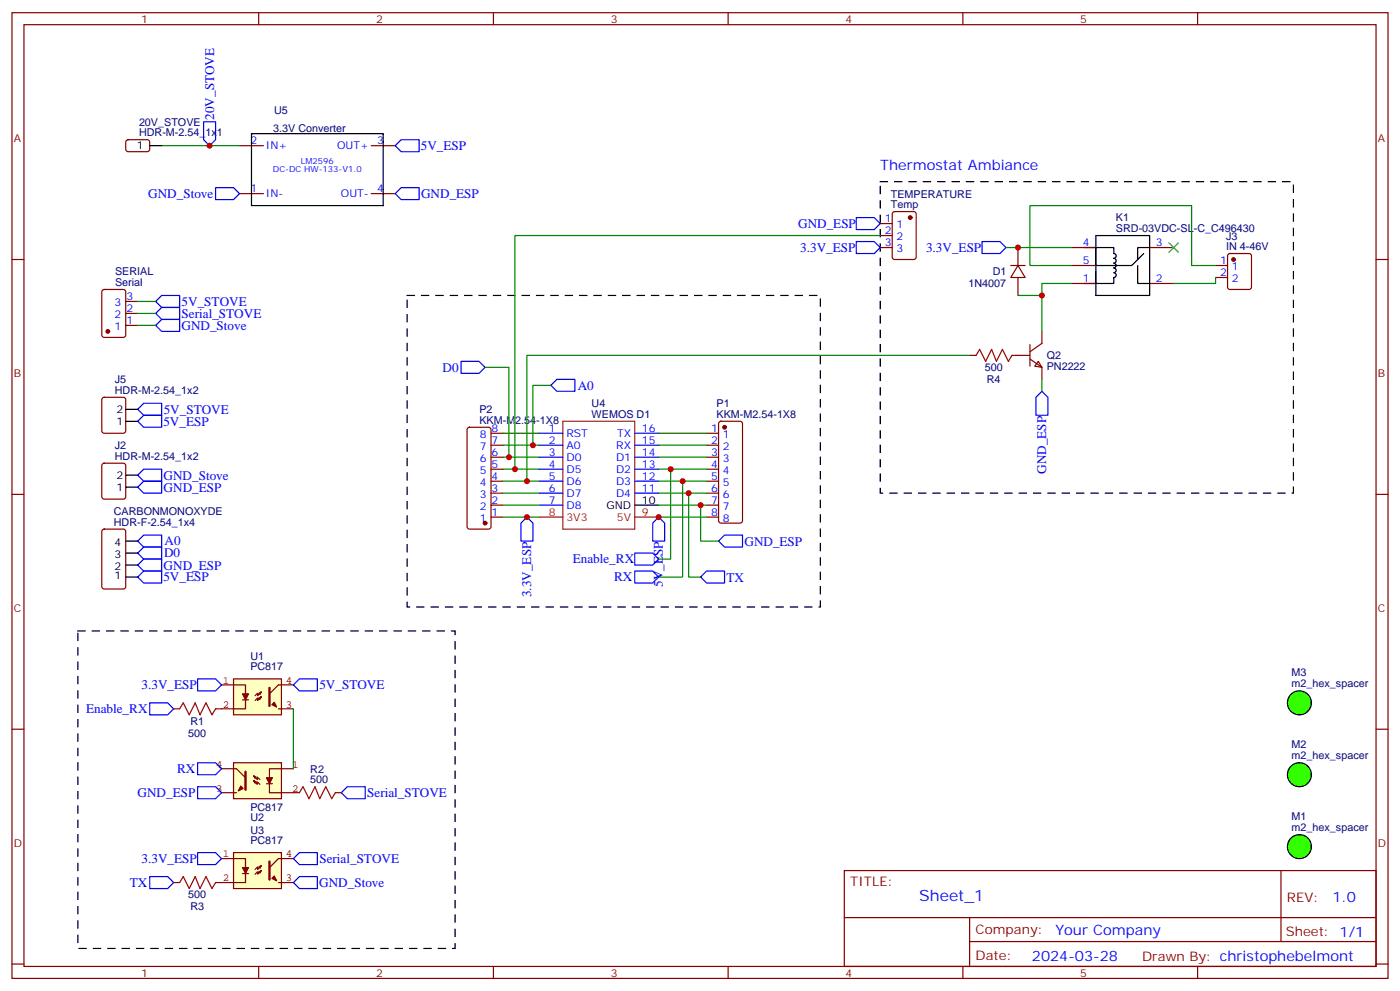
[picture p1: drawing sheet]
<svg xmlns="http://www.w3.org/2000/svg" width="412mm" height="292mm" viewBox="0 0 412 292" stroke-linecap="round" stroke-linejoin="round" font-family="sans-serif">
<g fill="none" stroke="#870000" stroke-width=".35">
<path d="M3.5 3.7h405.4v284.4h-405.4zM7.1 7.3h398.2v277.3h-398.2zM76.2 3.7v3.6M145.3 3.7v3.6M214.5 3.7v3.6M283.6 3.7v3.6M352.8 3.7v3.6M70.6 42.9h7M70.6 57h7M109.4 42.9h7M109.4 57h7M3.5 76.4h3.6"/>
<path d="M297.7 78.2h4.3M299.9 78.2l2.1 3.5h-4.3zM299.9 72.9v5.3M315.7 78.2h7.1M315.7 72.9h7.1M338.7 72.9h7M405.3 76.4h3.6M30.2 85.4l.5-.2h5.6l.7 .5v12.9l-.4 .7h-5.9l-.7-.4v-13zM37 95.8h3.6M37 92.3h3.6M37 88.8h3.6M299.9 81.7v5.3"/>
<path d="M306.9 97.6v3.5l-3.5 2.5M315.7 83.5h7.1M338.7 83.5h7M299.9 104.6h3.5M303.4 101.5v6.3M303.4 105.7l3.5 2.5v3.5M305.9 106.4l1 1.8-2.1-.4zM3.5 145.6h3.6M405.3 145.6h3.6M3.5 214.7h3.6M405.3 214.7h3.6M248.7 256.3h156.6v28.3h-156.6z"/>
<path d="M377.3 256.4v20.8M248.7 270.2h156.5M285.6 277.2h119.6M285.6 270.2v14.1M3.5 283.8h3.6M76.2 284.6v3.5M145.3 284.6v3.5M214.5 284.6v3.5M283.6 284.6v3.5M352.8 284.6v3.5M405.3 283.8h3.6"/>
</g>
<path d="M74.1 39.4h38.8v21.1h-38.8zM319.3 72.9h3.5v5.3h10.6l3.5-3.6M322.8 79.9v3.6h-3.5M322.8 69.4h15.9v17.6h-15.9zM322.8 72.9h5.3v1.7a.71 .71 0 0 1 .7 .8 .71 .71 0 0 1-.7 .7 .71 .71 0 0 1 .7 .7 .71 .71 0 0 1-.7 .7 .71 .71 0 0 1 .7 .7 .71 .71 0 0 1-.7 .7 .71 .71 0 0 1 .7 .7 .71 .71 0 0 1-.7 .7 .71 .71 0 0 1 .7 .7 .71 .71 0 0 1-.7 .7v1.8h-5.3M335.1 78.2v5.3h3.6M338.7 72.9h-3.6v3.5" fill="none" stroke="#000" stroke-width=".35"/>
<circle cx="31.7" cy="97.6" r=".53" fill="#870000" stroke="#870000" stroke-width=".35"/>
<path d="M68.8 199.9h14.1v10.6h-14.1z" fill="#ffffc2" stroke="#850000" stroke-width=".35"/>
<g fill="#850000" stroke="#850000" stroke-width=".35">
<path d="M71.4 204.3h1.8l-.9 1.8z"/>
<path d="M80.8 206.8l.7 1.4-1.4-.7z"/>
</g>
<path d="M65.3 201.6h7v2.7M71.4 206.1h1.8M72.3 206.1v2.6h-7M76.2 204.1l.7-.3-.3 .7zM76.9 203.8l-1 1v-.7l-.8 .7M76.9 205.2l-.3 .7-.4-.4 .7-.3-1 1v-.7l-.8 .7M82 208.7h4.4M86.4 201.6h-4.4l-2.6 2.7" fill="none" stroke="#850000" stroke-width=".35"/>
<path d="M79.4 202.5v5.3" fill="none" stroke="#850000" stroke-width=".71"/>
<path d="M68.8 224.6h14.1v10.6h-14.1z" fill="#ffffc2" stroke="#850000" stroke-width=".35"/>
<g fill="#850000" stroke="#850000" stroke-width=".35">
<path d="M78.5 229h1.8l-.9 1.8z"/>
<path d="M70.9 231.5l.7 .7-1.4 .7z"/>
</g>
<path d="M65.3 226.3h4.4l2.6 2.7M65.3 233.4h4.4M74.8 228.5l1 1v-.7l.8 .7M74.8 228.5l.7 .3-.4 .4zM74.8 229.9l.3 .7 .4-.4-.7-.3 1 1v-.7l.8 .7M78.5 230.8h1.8M79.4 230.8v2.6h7M86.4 226.3h-7v2.7" fill="none" stroke="#850000" stroke-width=".35"/>
<path d="M72.3 227.2v5.3" fill="none" stroke="#850000" stroke-width=".71"/>
<path d="M68.8 251h14.1v10.6h-14.1z" fill="#ffffc2" stroke="#850000" stroke-width=".35"/>
<g fill="#850000" stroke="#850000" stroke-width=".35">
<path d="M71.4 255.4h1.8l-.9 1.8z"/>
<path d="M80.1 258.6l.7-.7 .7 1.4z"/>
</g>
<path d="M65.3 252.8h7v2.6M71.4 257.2h1.8M72.3 257.2v2.7h-7M76.2 255.3l.7-.4-.3 .7zM76.9 254.9l-1 1.1v-.7l-.8 .7M76.9 256.3l-.3 .7-.4-.3 .7-.4-1 1.1v-.7l-.8 .7M82 259.9h4.4M86.4 252.8h-4.4l-2.6 2.6" fill="none" stroke="#850000" stroke-width=".35"/>
<path d="M79.4 253.7v5.3" fill="none" stroke="#850000" stroke-width=".71"/>
<g fill="none" stroke="#00f" stroke-width=".35">
<path d="M60 35.8h3.5v5.3l-1.8 1.8-1.7-1.8zM63.5 55.2h5.3l1.8 1.8-1.8 1.8h-5.3zM116.4 57l1.8-1.8h5.3v3.6h-5.3zM252.2 71.1h5.3l1.8 1.8-1.8 1.7h-5.3zM252.2 64.1h5.3l1.8 1.7-1.8 1.8h-5.3zM289.3 71.1h5.3l1.7 1.8-1.7 1.7h-5.3zM45.9 95.8l1.7-1.7h5.3v3.5h-5.3zM45.9 92.3l1.7-1.8h5.3v3.6h-5.3zM47.6 87h5.3v3.5h-5.3l-1.7-1.7zM306.9 115.2l1.8 1.8v5.3h-3.5v-5.3zM158.7 134.6h7.1M158.7 131.1h7.1"/>
<path d="M158.7 127.6h7.1M158.7 138.1h7.1M187 134.6h7M187 131.1h7M187 127.6h7M187 138.1h7M155.2 152.3l1.8 1.7v5.3h-3.5v-5.3zM158.7 148.7h7.1M158.7 145.2h7.1M158.7 141.7h7.1M187 145.2h7M187 141.7h7"/>
<path d="M211.7 159.3l1.7-1.7h5.3v3.5h-5.3zM187 162.8h5.3l1.7 1.8-1.7 1.8h-5.3zM187 168.1h5.3l1.7 1.8-1.7 1.8h-5.3zM206.4 169.9l1.7-1.8h5.3v3.6h-5.3zM58.2 199.9h5.3l1.8 1.7-1.8 1.8h-5.3zM44.1 206.9h5.3l1.8 1.8-1.8 1.8h-5.3zM86.4 201.6l1.8-1.7h5.3v3.5h-5.3zM58.2 224.6h5.3l1.8 1.7-1.8 1.8h-5.3zM58.2 231.6h5.3l1.8 1.8-1.8 1.8h-5.3zM100.5 233.4l1.8-1.8h5.3v3.6h-5.3zM44.1 258.1h5.3l1.8 1.8-1.8 1.7h-5.3zM58.2 251h5.3l1.8 1.8-1.8 1.8h-5.3z"/>
<path d="M86.4 252.8l1.8-1.8h5.3v3.6h-5.3zM86.4 259.9l1.8-1.8h5.3v3.5h-5.3z"/>
</g>
<g fill="none" stroke="#008700" stroke-width=".35">
<path d="M259.3 69.4h-107.6v68.7M315.7 78.2h-12.3v-17.7h47.6v17.7h7.1M40.6 95.8h5.3M40.6 92.3h5.3M40.6 88.8h5.3M315.7 83.5h-8.8v14.1M358.1 81.7v1.8h-12.4M285.8 104.6h-130.6v37.1M306.9 111.7v3.5M148.2 127.6h10.5M148.2 131.1h10.5M148.2 134.6h10.5"/>
<path d="M148.2 138.1h10.5M194 127.6h14.1M194 131.1h14.1M194 134.6h14.1M194 138.1h14.1M197.6 138.1v26.5h-3.6M148.2 141.7h10.5M148.2 145.2h10.5M148.2 148.7h10.5M194 141.7h14.1M194 145.2h14.1M194 148.7h14.1"/>
<path d="M201.1 141.7v28.2h-7.1M202.8 145.2v24.7h3.6M206.4 148.7v10.6h5.3M86.4 208.7v17.6"/>
</g>
<path d="M259.3 53.5h121.7v91.7h-121.7zM119.9 87h121.8v91.7h-121.8zM22.9 185.8h111.2v93.5h-111.2z" fill="none" stroke="#000" stroke-width=".35" stroke-dasharray="2.1 2.1"/>
<path d="M165.8 124h21.2v31.8h-21.2z" fill="none" stroke="#8c2424" stroke-width=".35"/>
<path d="M158.7 152.3h7.1M187 152.3h7" fill="none" stroke="#f00" stroke-width=".35"/>
<path d="M187 148.7h7" fill="none" stroke="#000" stroke-width=".35"/>
<g fill="none" stroke="#870000" stroke-width=".35">
<path d="M259.3 65.8h3.5M259.3 69.4h3.5M259.3 72.9h3.5M263.1 62.5l.4-.2h5.7l.6 .4 .1 13-.5 .7h-5.9l-.6-.5-.1-12.9zM358.1 78.2h3.5M361.8 74.9l.5-.3h5.6l.7 .5 .1 9.4-.5 .7h-5.9l-.6-.4-.1-9.4zM358.1 81.7h3.5M137.8 126l.5-.2h5.6l.7 .4v28.9l-.2 .5-.5 .2h-5.6l-.5-.2-.2-.5v-28.6zM144.6 127.6h3.6M144.6 131.1h3.6M144.6 134.6h3.6M144.6 138.1h3.6"/>
<path d="M208.1 127.6h3.6M208.1 131.1h3.6M208.1 134.6h3.6M208.1 138.1h3.6M211.9 124.2l.5-.2h5.6l.7 .5v28.8l-.2 .5-.5 .2h-5.6l-.5-.2-.2-.5v-28.6zM144.6 141.7h3.6M144.6 145.2h3.6M144.6 148.7h3.6M144.6 152.3h3.6M208.1 141.7h3.6M208.1 145.2h3.6M208.1 148.7h3.6"/>
<path d="M208.1 152.3h3.6"/>
</g>
<g fill="#870000" stroke="#870000" stroke-width=".35">
<circle cx="213.4" cy="125.8" r=".53"/>
<circle cx="142.9" cy="154" r=".53"/>
<circle cx="363.4" cy="76.4" r=".53"/>
<circle cx="268.1" cy="64.1" r=".53"/>
</g>
<path d="M344.3 71.5l2.8 2.8M347.1 71.5l-2.8 2.8" fill="none" stroke="#3c3" stroke-width=".35"/>
<g fill="#3f0" stroke="#000" stroke-width=".35">
<circle cx="382.8" cy="249.3" r="3.5"/>
<circle cx="382.8" cy="228.1" r="3.5"/>
<circle cx="382.8" cy="206.9" r="3.5"/>
</g>
<path d="M47.6 42.9h23M296.3 72.9h19.4M299.9 87h7M142.9 108.2h7v26.4M162.3 113.5h-5.3v17.6M148.2 152.3h10.5M194 152.3h14.1" fill="none" stroke="#008700" stroke-width=".35"/>
<path d="M287.5 104.6l1.1-1.7 1.7 3.5 1.8-3.5 1.4 3.5 1.8-3.5 1.7 3.5 1.1-1.8M52.9 208.7l1.1-1.8 1.7 3.6 1.8-3.6 1.4 3.6 1.8-3.6 1.7 3.6 1.1-1.8M88.2 233.4l1.1-1.8 1.7 3.6 1.8-3.6 1.4 3.6 1.8-3.6 1.7 3.6 1.1-1.8M52.9 259.9l1.1-1.8 1.7 3.5 1.8-3.5 1.4 3.5 1.8-3.5 1.7 3.5 1.1-1.7" fill="none" stroke="#a10000" stroke-width=".35"/>
<path d="M37.3 41.3l.4-.2 6 .1 .4 .6-.1 2.4-.6 .5-5.9-.1-.5-.6v-2.2zM30.2 117.2l.5-.2h5.6l.7 .4v9.5l-.4 .6-5.9 .1-.7-.5v-9.4zM285.8 104.6h1.7M298.1 104.6h1.8M30.2 136.6l.5-.2h5.6l.7 .4v9.5l-.4 .6-5.9 .1-.7-.5v-9.4zM30.2 156l.5-.2h5.6l.7 .4v16.5l-.4 .7h-5.9l-.7-.4v-16.5zM51.2 208.7h1.7M63.5 208.7h1.8M86.4 233.4h1.8M98.8 233.4h1.7M51.2 259.9h1.7M63.5 259.9h1.8" fill="none" stroke="#870000" stroke-width=".35"/>
<path d="M116.4 42.9l1.8-1.8h5.3v3.6h-5.3zM135.8 106.4h5.3l1.8 1.8-1.8 1.7h-5.3zM162.3 113.5l1.7-1.8h5.3v3.5h-5.3zM40.6 120.5l1.7-1.8h5.3v3.6h-5.3zM40.6 124l1.7-1.7h5.3v3.5h-5.3zM40.6 139.9l1.7-1.8h5.3v3.6h-5.3zM40.6 159.3l1.7-1.7h5.3v3.5h-5.3zM40.6 143.4l1.7-1.7h5.3v3.5h-5.3zM194 152.3l1.8 1.7v5.3h-3.5v-5.3zM40.6 166.4l1.7-1.8h5.3v3.5h-5.3zM40.6 162.8l1.7-1.7h5.3v3.5h-5.3zM42.3 168.1h5.3v3.6h-5.3l-1.7-1.8z" fill="none" stroke="#00f" stroke-width=".35"/>
<path d="M44.1 42.9h3.5M37 124h3.6M37 120.5h3.6M37 139.9h3.6M37 159.3h3.6M37 143.4h3.6M37 169.9h3.6M37 166.4h3.6M37 162.8h3.6" fill="none" stroke="#000" stroke-width=".35"/>
<g fill="#c00">
<circle cx="197.6" cy="138.1" r=".88"/>
<circle cx="201.1" cy="141.7" r=".88"/>
<circle cx="206.4" cy="148.7" r=".88"/>
<circle cx="202.8" cy="145.2" r=".88"/>
<circle cx="151.7" cy="138.1" r=".88"/>
<circle cx="155.2" cy="141.7" r=".88"/>
<circle cx="299.9" cy="72.9" r=".88"/>
<circle cx="306.9" cy="87" r=".88"/>
<circle cx="157" cy="131.1" r=".88"/>
<circle cx="149.9" cy="134.6" r=".88"/>
<circle cx="61.7" cy="42.9" r=".88"/>
<circle cx="155.2" cy="152.3" r=".88"/>
<circle cx="194" cy="152.3" r=".88"/>
</g>
<text font-size="4.6" fill="#00f" x="270.8" y="265.4">Sheet_1</text>
<g font-size="4.2" fill="#00f">
<text x="259.3" y="50">Thermostat Ambiance</text>
<text x="392.5" y="265.6">1.0</text>
<text x="310.9" y="275.2">Your Company</text>
<text x="304" y="283">2024-03-28</text>
</g>
<g font-size="3.9" fill="#00f">
<text x="63.1" y="35.3" transform="rotate(-90 63.1 35.3)">20V_STOVE</text>
<text x="124" y="44.2">5V_ESP</text>
<text x="43.7" y="58.3">GND_Stove</text>
<text x="124.1" y="58.4">GND_ESP</text>
<text x="235.1" y="67">GND_ESP</text>
<text x="235.7" y="74.2">3.3V_ESP</text>
<text x="272.8" y="74.2">3.3V_ESP</text>
<text x="53.5" y="93.6">Serial_STOVE</text>
<text x="53.5" y="90.1">5V_STOVE</text>
<text x="53.5" y="97.2">GND_Stove</text>
<text x="130.4" y="109.4">D0</text>
<text x="170.2" y="114.7">A0</text>
<text x="48.1" y="125.3">5V_ESP</text>
<text x="48.2" y="121.9">5V_STOVE</text>
<text x="48.2" y="141.3">GND_Stove</text>
<text x="308.2" y="139.5" transform="rotate(-90 308.2 139.5)">GND_ESP</text>
<text x="48.2" y="144.8">GND_ESP</text>
<text x="48.5" y="160.6">A0</text>
<text x="219.3" y="160.7">GND_ESP</text>
<text x="48.2" y="167.7">GND_ESP</text>
<text x="48.3" y="164.1">D0</text>
<text x="168.7" y="165.9">Enable_RX</text>
<text x="48.1" y="171.2">5V_ESP</text>
<text x="180.9" y="171.2">RX</text>
<text x="195.3" y="172.8" transform="rotate(-90 195.3 172.8)">5V_ESP</text>
<text x="214" y="171.2">TX</text>
<text x="156.5" y="175.8" transform="rotate(-90 156.5 175.8)">3.3V_ESP</text>
<text x="41.7" y="202.9">3.3V_ESP</text>
<text x="94.1" y="203">5V_STOVE</text>
<text x="25.3" y="210">Enable_RX</text>
<text x="52.1" y="227.6">RX</text>
<text x="40.5" y="234.7">GND_ESP</text>
<text x="108.2" y="234.7">Serial_STOVE</text>
<text x="41.7" y="254.1">3.3V_ESP</text>
<text x="94.1" y="254.1">Serial_STOVE</text>
<text x="38.2" y="261.1">TX</text>
<text x="94" y="261.2">GND_Stove</text>
</g>
<g font-size="3.9" fill="#800">
<text x="250.5" y="260.9">TITLE:</text>
<text x="379.1" y="265.6">REV:</text>
<text x="287.4" y="275.1">Company:</text>
<text x="378.7" y="275.7">Sheet: 1/1</text>
<text x="287.4" y="282.8">Date:</text>
<text x="336.4" y="282.9">Drawn By: christophebelmont</text>
</g>
<g font-size="3.2" fill="#800">
<text x="41.6" y="6.7">1</text>
<text x="110.8" y="6.7">2</text>
<text x="179.9" y="6.7">3</text>
<text x="249.1" y="6.7">4</text>
<text x="318.2" y="6.7">5</text>
<text x="4.1" y="41.8">A</text>
<text x="405.9" y="41.8">A</text>
<text x="4.1" y="111">B</text>
<text x="405.9" y="111">B</text>
<text x="4.1" y="180.1">C</text>
<text x="405.9" y="180.1">C</text>
<text x="4.1" y="249.3">D</text>
<text x="405.9" y="249.3">D</text>
<text x="41.6" y="287.5">1</text>
<text x="110.8" y="287.5">2</text>
<text x="179.9" y="287.5">3</text>
<text x="249.1" y="287.5">4</text>
<text x="318.2" y="287.5">5</text>
</g>
<g font-size="3.2" fill="#000080">
<text x="80.7" y="33.6">U5</text>
<text x="40.9" y="40.1">HDR-M-2.54_1x1</text>
<text x="40.9" y="37">20V_STOVE</text>
<text x="80.5" y="38.9">3.3V Converter</text>
<text x="262.4" y="58.2">TEMPERATURE</text>
<text x="262.4" y="61.2">Temp</text>
<text x="328.7" y="65.1">K1</text>
<text x="328.7" y="68.3">SRD-03VDC-SL-C_C496430</text>
<text x="361.2" y="70.6">J3</text>
<text x="361.2" y="73.6">IN 4-46V</text>
<text x="33.9" y="81.1">SERIAL</text>
<text x="292.5" y="81.1">D1</text>
<text x="33.9" y="84.2">Serial</text>
<text x="285.3" y="84.6">1N4007</text>
<text x="308.3" y="105.7">Q2</text>
<text x="33.8" y="112.9">J5</text>
<text x="290.1" y="109.3">500</text>
<text x="290.7" y="112.8">R4</text>
<text x="308.3" y="108.9">PN2222</text>
<text x="33.8" y="115.9">HDR-M-2.54_1x2</text>
<text x="174.3" y="119.8">U4</text>
<text x="211.1" y="119.9">P1</text>
<text x="141.2" y="124.7">KKM-M2.54-1X8</text>
<text x="141.2" y="121.7">P2</text>
<text x="174.3" y="123">WEMOS D1</text>
<text x="211.1" y="122.9">KKM-M2.54-1X8</text>
<text x="33.8" y="135.3">HDR-M-2.54_1x2</text>
<text x="33.8" y="132.3">J2</text>
<text x="33.5" y="154.7">HDR-F-2.54_1x4</text>
<text x="33.5" y="151.7">CARBONMONOXYDE</text>
<text x="73.7" y="197.4">PC817</text>
<text x="73.7" y="194.3">U1</text>
<text x="380.5" y="202.4">m2_hex_spacer</text>
<text x="380.5" y="199.2">M3</text>
<text x="56.1" y="213.4">R1</text>
<text x="55.5" y="216.9">500</text>
<text x="380.5" y="220.3">M2</text>
<text x="91.4" y="227.5">R2</text>
<text x="380.5" y="223.5">m2_hex_spacer</text>
<text x="91.4" y="230.6">500</text>
<text x="73.7" y="238.7">PC817</text>
<text x="73.7" y="241.9">U2</text>
<text x="73.7" y="245.5">U3</text>
<text x="380.5" y="244.7">m2_hex_spacer</text>
<text x="380.5" y="241.5">M1</text>
<text x="73.7" y="248.6">PC817</text>
<text x="55.5" y="264.5">500</text>
<text x="56.1" y="268.1">R3</text>
</g>
<g font-size="3.2">
<text x="40.3" y="44">1</text>
<text x="34.3" y="125.1">1</text>
<text x="34.3" y="121.6">2</text>
<text x="34.3" y="141">2</text>
<text x="34.3" y="144.5">1</text>
<text x="178.6" y="149.8">GND</text>
<text x="189.1" y="148.4">10</text>
<text x="33.7" y="160.7">4</text>
<text x="33.7" y="167.8">2</text>
<text x="33.7" y="164.3">3</text>
<text x="33.7" y="170.6">1</text>
</g>
<g font-size="3.2" fill="#00f">
<text x="73.8" y="42.5">2</text>
<text x="78.3" y="44">IN+</text>
<text x="99.3" y="44">OUT+</text>
<text x="111.1" y="42.5">3</text>
<text x="73.8" y="56.7">1</text>
<text x="78.3" y="58.1">IN-</text>
<text x="100.4" y="58.1">OUT-</text>
<text x="111.1" y="56.7">4</text>
<text x="260.6" y="65.5">1</text>
<text x="260.6" y="69">2</text>
<text x="264.1" y="67.2">1</text>
<text x="264.1" y="70.8">2</text>
<text x="260.6" y="72.5">3</text>
<text x="264.1" y="74.3">3</text>
<text x="319" y="72.5">4</text>
<text x="319" y="77.8">5</text>
<text x="340.4" y="72.5">3</text>
<text x="359.4" y="77.8">1</text>
<text x="319" y="83.1">1</text>
<text x="340.4" y="83.1">2</text>
<text x="359.4" y="81.4">2</text>
<text x="362.9" y="79.6">1</text>
<text x="362.9" y="83.1">2</text>
<text x="37.2" y="88.4">3</text>
<text x="33.7" y="93.7">2</text>
<text x="33.7" y="90.2">3</text>
<text x="37.2" y="95.5">1</text>
<text x="37.2" y="91.9">2</text>
<text x="33.7" y="97.2">1</text>
<text x="141.3" y="129">8</text>
<text x="144.8" y="130.7">7</text>
<text x="144.8" y="127.2">8</text>
<text x="161.7" y="130.7">2</text>
<text x="161.7" y="127.2">1</text>
<text x="166.9" y="128.6">RST</text>
<text x="181.8" y="128.6">TX</text>
<text x="189.1" y="130.7">15</text>
<text x="189.1" y="127.2">16</text>
<text x="209.5" y="127.2">1</text>
<text x="209.5" y="130.7">2</text>
<text x="213" y="129">1</text>
<text x="141.3" y="136">6</text>
<text x="141.3" y="132.5">7</text>
<text x="144.8" y="137.8">5</text>
<text x="144.8" y="134.3">6</text>
<text x="161.7" y="134.3">3</text>
<text x="161.7" y="137.8">4</text>
<text x="166.9" y="135.7">D0</text>
<text x="166.9" y="132.2">A0</text>
<text x="181.5" y="135.7">D1</text>
<text x="181.5" y="132.2">RX</text>
<text x="189.1" y="137.8">13</text>
<text x="189.1" y="134.3">14</text>
<text x="209.5" y="134.3">3</text>
<text x="209.5" y="137.8">4</text>
<text x="213" y="132.5">2</text>
<text x="213" y="136">3</text>
<text x="141.3" y="143.1">4</text>
<text x="141.3" y="139.6">5</text>
<text x="144.8" y="141.3">4</text>
<text x="161.7" y="141.3">5</text>
<text x="166.9" y="142.7">D6</text>
<text x="166.9" y="139.2">D5</text>
<text x="181.5" y="142.7">D3</text>
<text x="181.5" y="139.2">D2</text>
<text x="189.1" y="141.3">12</text>
<text x="209.5" y="141.3">5</text>
<text x="213" y="139.6">4</text>
<text x="213" y="143.1">5</text>
<text x="141.3" y="146.6">3</text>
<text x="144.8" y="148.4">2</text>
<text x="144.8" y="144.9">3</text>
<text x="161.7" y="148.4">7</text>
<text x="161.7" y="144.9">6</text>
<text x="166.9" y="149.8">D8</text>
<text x="166.9" y="146.3">D7</text>
<text x="181.5" y="146.3">D4</text>
<text x="189.1" y="144.9">11</text>
<text x="209.5" y="144.9">6</text>
<text x="209.5" y="148.4">7</text>
<text x="213" y="146.6">6</text>
<text x="141.3" y="153.7">1</text>
<text x="141.3" y="150.1">2</text>
<text x="144.8" y="151.9">1</text>
<text x="209.5" y="151.9">8</text>
<text x="213" y="150.1">7</text>
<text x="213" y="153.7">8</text>
</g>
<g font-size="3.2" fill="#f00">
<text x="161.7" y="151.9">8</text>
<text x="166.9" y="153.3">3V3</text>
<text x="181.7" y="153.3">5V</text>
<text x="189.1" y="151.9">9</text>
</g>
<g font-size="3.2" fill="#840000">
<text x="65.6" y="201.3">1</text>
<text x="84.2" y="201.3">4</text>
<text x="65.6" y="208.4">2</text>
<text x="84.2" y="208.4">3</text>
<text x="63.7" y="226">4</text>
<text x="86.1" y="226">1</text>
<text x="63.7" y="233">3</text>
<text x="86.1" y="233">2</text>
<text x="65.6" y="252.4">1</text>
<text x="84.2" y="252.4">4</text>
<text x="65.6" y="259.5">2</text>
<text x="84.2" y="259.5">3</text>
</g>
<g font-size="2.5" fill="#00f">
<text x="80.4" y="50.7">DC-DC HW-133-V1.0</text>
<text x="88.6" y="48.2">LM2596</text>
</g>
</svg>
